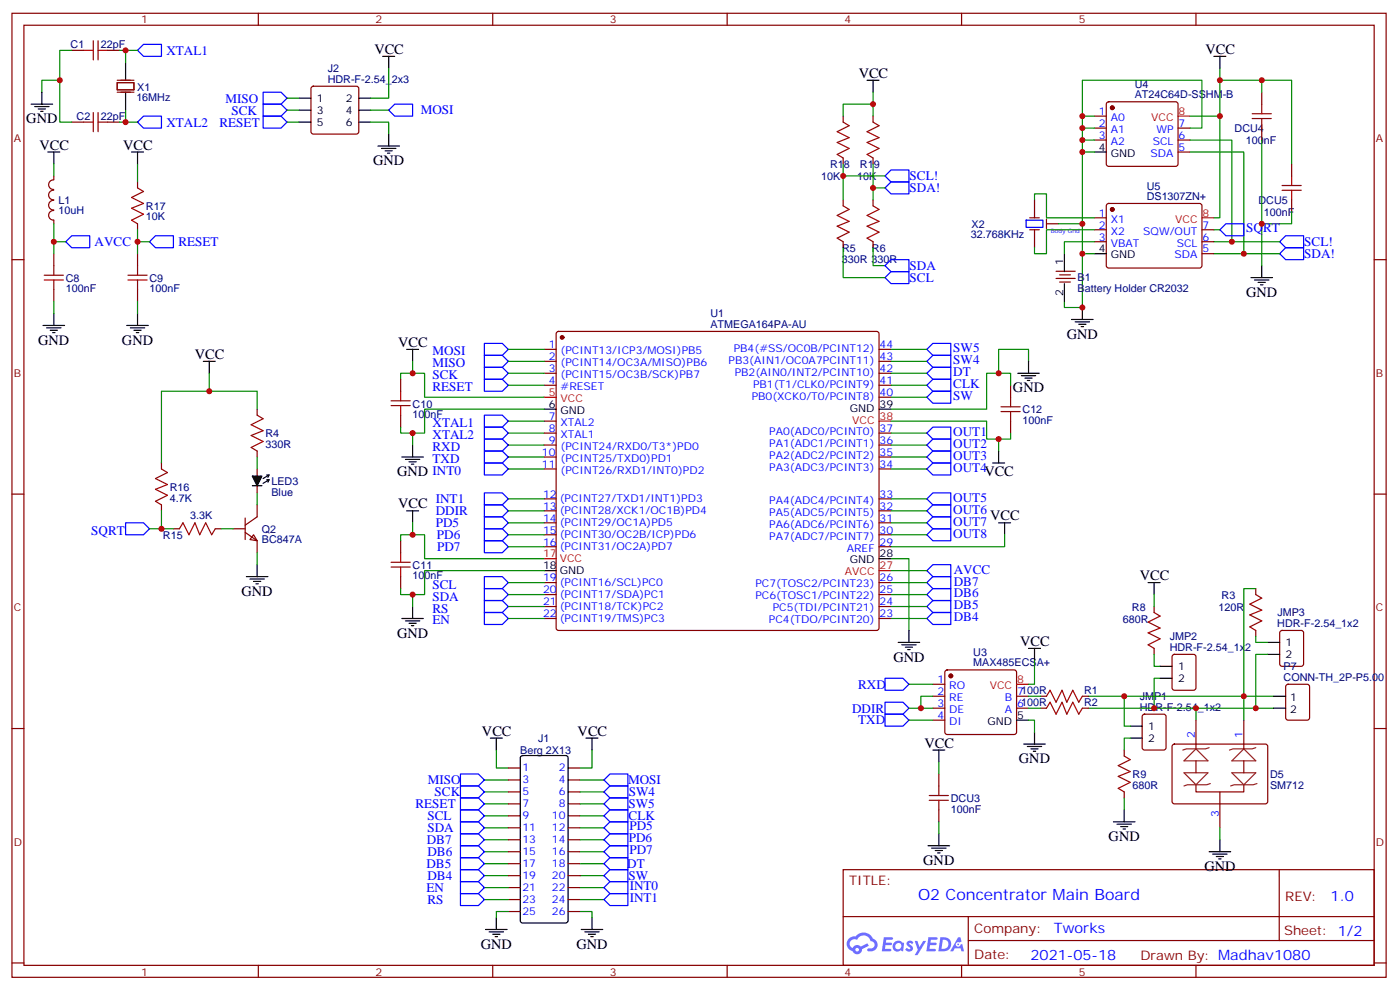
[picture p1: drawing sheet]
<svg xmlns="http://www.w3.org/2000/svg" width="413mm" height="292mm" viewBox="0 0 413 292" stroke-linecap="round" stroke-linejoin="round" font-family="sans-serif">
<g fill="none" stroke="#870000" stroke-width=".35">
<path d="M3.5 3.9h405.4v284.4h-405.4zM7.1 7.4h398.2v277.3h-398.2zM76.2 3.9v3.5M145.3 3.9v3.5M214.5 3.9v3.5M283.6 3.9v3.5M352.8 3.9v3.5M3.5 76.6h3.6M405.3 76.6h3.6M3.5 145.7h3.6M405.3 145.7h3.6M3.5 214.9h3.6"/>
<path d="M405.3 214.9h3.6M248.7 256.5h156.6v28.2h-156.6zM377.3 256.5v20.9M248.7 270.4h156.5M285.6 277.4h119.6M285.6 270.4v14.1M3.5 284h3.6M76.2 284.7v3.6M145.3 284.7v3.6M214.5 284.7v3.6M283.6 284.7v3.6M352.8 284.7v3.6"/>
<path d="M405.3 284h3.6"/>
</g>
<g fill="#5487ff">
<path d="M267.7 277.7a1.22 1.22 0 0 1 1.7 .2l-.4 .6a.47 .47 0 0 0-.3-.4 .47 .47 0 0 0-.5 .2l.1 .2a1.14 1.14 0 0 1 .8 1.8 1.14 1.14 0 0 1-1.9 0l-.2-.2 .5-.6 .7 .5a.29 .29 0 0 0 .3-.3 .29 .29 0 0 0-.2-.3 1.04 1.04 0 0 1-.6-1.7z"/>
<path d="M260.7 276.4h2.4l.3 .2-.2 .5-1.8 .1-.1 .8h1.5l.3 .4-.3 .4h-1.6l-.2 1.1h1.7l.2 .3-.2 .3-2.6 .1z"/>
<path d="M273.8 276.4h2.4l.3 .2-.1 .5-1.8 .1-.2 .8h1.6l.3 .4-.4 .4h-1.6l-.1 1.1h1.7l.2 .3-.2 .3-2.6 .1z"/>
<path d="M282.6 276.4h.7l.3 1.3-.6 .3a.69 .69 0 0 0-1 .3 .69 .69 0 0 0 .4 .9 .69 .69 0 0 0 .9-.6l.5-.2 .6 2.2h-.8l-.2-.9h-1.8l-.5 .9h-.8z"/>
<path d="M269.8 277.5h.8l.6 1.8 1.1-1.8h.9l-2.6 4.2h-.8l.9-1.5z"/>
<path d="M277.4 276.4l-.6 4.2h1.3a2.11 2.11 0 0 0 2.5-2.1 2.11 2.11 0 0 0-2.5-2.1zM278.1 277.2a1.39 1.39 0 0 1 1.7 1.4 1.39 1.39 0 0 1-1.8 1.3h-.3z"/>
<path d="M263.7 278.1a1.54 1.54 0 0 0-.1 2.1 1.54 1.54 0 0 0 2.2 .1l.6 .3 .3-2.3-.2-.3h-.4a1.49 1.49 0 0 0-2.4 .1zM264 279.1a.94 .94 0 0 1 1.8 0 .94 .94 0 0 1-1.8 0z"/>
<path d="M250.4 276.8a2.18 2.18 0 0 0 1.1 3.7 1.44 1.44 0 0 0 1.6 .9 1.44 1.44 0 0 0 1.2-1.4l2-1-.5-.8-1.9 1a1.47 1.47 0 0 0-2.4 .4 1.39 1.39 0 0 1-.7-1.9 1.39 1.39 0 0 1 2-.5 2.12 2.12 0 0 1 2.2-1.3 2.12 2.12 0 0 1 1.9 1.7 1.14 1.14 0 0 1 1.1 1.4 1.14 1.14 0 0 1-1.7 .7 .43 .43 0 0 0-.5 .4 .43 .43 0 0 0 .4 .5 1.98 1.98 0 0 0 2.5-1.2 1.98 1.98 0 0 0-1.2-2.6 3.1 3.1 0 0 0-5.3-.6l-.9 .1zM252.3 280.1a.55 .55 0 0 1 1.1 0 .55 .55 0 0 1-1.1 0z"/>
<circle cx="282.6" cy="278.5" r=".26"/>
</g>
<g fill="none" stroke="#000" stroke-width=".35">
<path d="M37 18.4v5.3M112.9 16.6h3.5M114.7 16.6v3.5M358.1 16.6h3.5M359.8 16.6v3.5M9.2 30.7h6.3M10.2 31.4h4.3M11.3 32.1h2.1M12 32.8h.7M12.3 27.2v3.5M37 27.2v5.3M88.2 29h3.5"/>
<path d="M88.2 32.5h3.5M88.2 36h3.5M105.8 29h3.6M105.8 32.5h3.6M105.8 36h3.6M114.7 39.5v3.6M255.8 23.7h3.5M257.5 23.7v3.5M14.1 44.8h3.5M15.9 44.8v3.6M38.8 44.8h3.5M40.6 44.8v3.6"/>
<path d="M111.5 43.1h6.3M112.5 43.8h4.3M113.6 44.5h2.1M114.3 45.2h.7M322.8 44.8h3.5M314 74.8v5.3M322.8 74.8h3.5M372.2 78.4v3.5M12.7 96h6.3M13.8 96.7h4.2M14.8 97.4h2.1M15.5 98.1h.7"/>
<path d="M15.9 92.5v3.5M37.4 96h6.3M38.5 96.7h4.2M39.5 97.4h2.1M40.2 98.1h.7M40.6 92.5v3.5M314 83.6v5.3M316.1 94.2h6.3M317.1 94.9h4.3M318.2 95.6h2.1M318.9 96.3h.7M319.3 90.7v3.5"/>
<path d="M369 81.9h6.4M370.1 82.6h4.2M371.1 83.3h2.1M371.8 84h.7M60 106.6h3.5M61.7 106.6v3.5M119.9 103h3.6M121.7 103v3.6M300.2 110.1h6.4M301.3 110.8h4.2M302.3 111.5h2.1M303 112.2h.7"/>
<path d="M303.4 106.6v3.5M118.5 134.8h6.4M119.6 135.5h4.2M120.6 136.2h2.2M121.4 136.9h.7M121.7 131.3v3.5M160.5 120.7h3.5M259.3 120.7h3.5M292.8 136.6h3.5M294.6 133v3.6M74.4 140.4h2.9l-1.5 2.9zM74.4 143.3h2.9"/>
<path d="M74.8 140.4l1 2.5 1.1-2.5M74.8 140.8h2.1l-1.1 1.8-.7-1.8 .7 1.4-.3-1.8 .7 1.8-.4-1.8 .8 1.5-.4-1.1M76.6 140.8v.3M78.7 140.1h.7l-.4 .7M78.7 141.5h.7l-.4 .7M79.4 140.1l-1.8 1M79.4 141.5l-1.8 1.1M119.9 150.7h3.6M121.7 150.7v3.5M294.6 154.2h3.5M296.3 154.2v3.5M72.7 170.1h6.3"/>
<path d="M73.7 170.8h4.3M74.8 171.5h2.1M75.5 172.2h.7M75.8 166.5v3.6M121.7 178.9v3.5M160.5 168.3h3.5M259.3 164.8h3.5M338.7 171.8h3.5M340.4 171.8v3.6M118.5 182.4h6.4M119.6 183.1h4.2M120.6 183.8h2.2"/>
<path d="M121.4 184.5h.7M264.9 189.5h6.4M266 190.2h4.2M267.1 190.9h2.1M267.8 191.6h.7M268.1 185.9v3.6M303.4 191.2h3.5M305.2 191.2v3.6M342.2 196.5h3.5M373.9 189.5h3.6M373.9 193h3.6M144.6 217.7h3.6"/>
<path d="M146.4 217.7v3.5M172.9 217.7h3.5M174.6 217.7v3.5M299.9 212.4h3.5M302 219.5h6.3M305.2 215.9v3.6M333.4 217.7h3.5M333.4 214.2h3.5M342.2 200.1h3.5M375.7 205.4h3.5M375.7 208.9h3.5M153.7 223l.5-.2h12.7l.6 .5 .1 48.2-.5 .7h-12.9l-.7-.4v-48.3z"/>
<path d="M275.2 221.2h3.5M276.9 221.2v3.6M303 220.2h4.3M304.1 220.9h2.1M304.8 221.6h.7M331.6 238.9v3.5M273.8 249.4h6.3M274.8 250.2h4.2M275.9 250.9h2.1M276.6 251.6h.7M276.9 245.9v3.5M328.4 242.4h6.4"/>
<path d="M329.5 243.1h4.2M330.6 243.8h2.1M331.3 244.5h.7M356.7 251.2h6.3M357.7 251.9h4.2M358.8 252.6h2.1M359.5 253.3h.7M359.8 247.7v3.5M143.2 274.1h6.4M144.3 274.8h4.2M145.3 275.6h2.2M146 276.3h.8"/>
<path d="M146.4 270.6v3.5M171.4 274.1h6.4M172.5 274.8h4.2M173.6 275.6h2.1M174.3 276.3h.7M174.6 270.6v3.5"/>
</g>
<g fill="none" stroke="#00f" stroke-width=".35">
<path d="M42.3 13.1h5.3v3.5h-5.3l-1.7-1.7zM40.6 36l1.7-1.7h5.3v3.5h-5.3zM77.6 27.2h5.3l1.8 1.8-1.8 1.7h-5.3zM77.6 30.7h5.3l1.8 1.8-1.8 1.8h-5.3zM77.6 34.3h5.3l1.8 1.7-1.8 1.8h-5.3zM114.7 32.5l1.7-1.8h5.3v3.6h-5.3zM261.1 51.9l1.7-1.8h5.3v3.6h-5.3zM262.8 53.7h5.3v3.5h-5.3l-1.7-1.8zM19.4 71.3l1.8-1.8h5.3v3.6h-5.3zM44.1 71.3l1.8-1.8h5.3v3.6h-5.3zM262.8 76.6h5.3v3.5h-5.3l-1.7-1.7zM361.6 66h5.3v3.5h-5.3l-1.8-1.7z"/>
<path d="M377.5 74.8l1.7-1.7h5.3v3.5h-5.3zM377.5 71.3l1.7-1.8h5.3v3.6h-5.3zM261.1 81.9l1.7-1.8h5.3v3.5h-5.3zM142.9 101.3h5.3l1.7 1.7-1.7 1.8h-5.3zM142.9 104.8h5.3l1.7 1.8-1.7 1.7h-5.3zM142.9 108.3h5.3l1.7 1.8-1.7 1.8h-5.3zM142.9 111.9h5.3l1.7 1.7-1.7 1.8h-5.3zM273.4 113.6l1.8-1.7h5.3v3.5h-5.3zM273.4 110.1l1.8-1.8h5.3v3.6h-5.3zM273.4 103l1.8-1.7h5.3v3.5h-5.3zM275.2 115.4h5.3v3.5h-5.3l-1.8-1.7zM275.2 104.8h5.3v3.5h-5.3l-1.8-1.7z"/>
<path d="M142.9 122.4h5.3l1.7 1.8-1.7 1.8h-5.3zM142.9 126h5.3l1.7 1.7-1.7 1.8h-5.3zM142.9 129.5h5.3l1.7 1.8-1.7 1.7h-5.3zM142.9 133h5.3l1.7 1.8-1.7 1.8h-5.3zM142.9 136.6h5.3l1.7 1.7-1.7 1.8h-5.3zM273.4 138.3l1.8-1.7h5.3v3.5h-5.3zM273.4 131.3l1.8-1.8h5.3v3.5h-5.3zM275.2 133h5.3v3.6h-5.3l-1.8-1.8zM275.2 126h5.3v3.5h-5.3l-1.8-1.8zM37 154.2h5.3l1.8 1.8-1.8 1.7h-5.3zM142.9 145.4h5.3l1.7 1.7-1.7 1.8h-5.3zM142.9 148.9h5.3l1.7 1.8-1.7 1.7h-5.3z"/>
<path d="M142.9 152.4h5.3l1.7 1.8-1.7 1.8h-5.3zM142.9 156h5.3l1.7 1.7-1.7 1.8h-5.3zM142.9 159.5h5.3l1.7 1.8-1.7 1.7h-5.3zM273.4 147.1l1.8-1.7h5.3v3.5h-5.3zM273.4 154.2l1.8-1.8h5.3v3.6h-5.3zM275.2 156h5.3v3.5h-5.3l-1.8-1.8zM275.2 148.9h5.3v3.5h-5.3l-1.8-1.7zM142.9 170.1h5.3l1.7 1.7-1.7 1.8h-5.3zM142.9 173.6h5.3l1.7 1.8-1.7 1.7h-5.3zM142.9 177.1h5.3l1.7 1.8-1.7 1.8h-5.3zM273.4 168.3l1.8-1.8h5.3v3.6h-5.3zM275.2 170.1h5.3v3.5h-5.3l-1.8-1.8z"/>
<path d="M275.2 173.6h5.3v3.5h-5.3l-1.8-1.7zM275.2 177.1h5.3v3.6h-5.3l-1.8-1.8zM142.9 180.7h5.3l1.7 1.7-1.7 1.8h-5.3zM275.2 180.7h5.3v3.5h-5.3l-1.8-1.8zM261.1 200.1h5.2l1.8 1.7-1.8 1.8h-5.2zM261.1 210.6h5.2l1.8 1.8-1.8 1.8h-5.2zM261.1 207.1h5.2l1.8 1.8-1.8 1.7h-5.2zM135.8 231.8h5.3l1.8 1.8-1.8 1.7h-5.3zM135.8 238.9h5.3l1.8 1.7-1.8 1.8h-5.3zM135.8 228.3h5.3l1.8 1.7-1.8 1.8h-5.3zM135.8 235.3h5.3l1.8 1.8-1.8 1.8h-5.3zM178.2 237.1l1.7-1.8h5.3v3.6h-5.3z"/>
<path d="M178.2 233.6l1.7-1.8h5.3v3.5h-5.3zM179.9 228.3h5.3v3.5h-5.3l-1.7-1.8zM135.8 256.5h5.3l1.8 1.8-1.8 1.7h-5.3zM135.8 249.4h5.3l1.8 1.8-1.8 1.8h-5.3zM135.8 253h5.3l1.8 1.7-1.8 1.8h-5.3zM135.8 245.9h5.3l1.8 1.8-1.8 1.7h-5.3zM135.8 242.4h5.3l1.8 1.8-1.8 1.7h-5.3zM178.2 240.6l1.7-1.7h5.3v3.5h-5.3zM178.2 258.3l1.7-1.8h5.3v3.5h-5.3zM178.2 254.7l1.7-1.7h5.3v3.5h-5.3zM178.2 251.2l1.7-1.8h5.3v3.6h-5.3zM178.2 244.2l1.7-1.8h5.3v3.5h-5.3z"/>
<path d="M179.9 245.9h5.3v3.5h-5.3l-1.7-1.7zM135.8 263.6h5.3l1.8 1.7-1.8 1.8h-5.3zM135.8 260h5.3l1.8 1.8-1.8 1.8h-5.3zM178.2 265.3l1.7-1.7h5.3v3.5h-5.3zM179.9 260h5.3v3.6h-5.3l-1.7-1.8z"/>
</g>
<g fill="none" stroke="#870000" stroke-width=".35">
<path d="M21.2 14.9h3.5M31.7 14.9h3.6M21.2 36h3.5M31.7 36h3.6M92 25.6l.4-.2h12.7l.5 .2 .2 .5v12.7l-.2 .5-.5 .2h-12.7l-.5-.2-.2-.5v-12.7zM248.7 34.3v1.7M257.5 34.3v1.7M322.8 34.3h3.5M322.8 37.8h3.5M326.6 30.2l.4-.2h19.8l.5 .2 .2 .5v17.7l-.2 .5-.5 .2h-19.8l-.5-.3-.2-.4v-17.7zM347.5 37.8h3.5M372.2 27.2v3.5"/>
<path d="M372.2 37.8v3.5M15.9 59.1a1.41 1.41 0 0 0-1.6 1.4 1.41 1.41 0 0 0 1.5 1.4M15.9 56.1a1.41 1.41 0 0 0-1.6 1.4 1.41 1.41 0 0 0 1.5 1.4M15.9 53.1a1.41 1.41 0 0 0-1.6 1.4 1.41 1.41 0 0 0 1.6 1.4M15.9 51.9v1.1M40.6 53.7v1.7M248.7 46.6v1.8M248.7 58.9v1.8M257.5 46.6v1.8M257.5 58.9v1.8M305.2 58.9v5.3M322.8 41.3h3.5"/>
<path d="M347.5 41.3h3.5M347.5 44.8h3.5M381 48.4v3.5M381 58.9v3.6M15.9 62.1a1.41 1.41 0 0 0-1.6 1.4 1.41 1.41 0 0 0 1.6 1.4M15.9 64.9v1.1M15.9 74.8v3.6M40.6 66v1.8M40.6 74.8v3.6M248.7 71.3v1.8M257.5 71.3v1.8M303.7 64.2h2.9"/>
<path d="M303.7 67.8h2.9M305.2 67.8v5.3M308.7 64.6v2.8M308.7 66h3.5M322.8 64.2h3.5M322.8 67.8h3.5M322.8 71.3h3.5M326.6 60.2l.4-.2 27.1 .1 .4 .6v17.9l-.7 .5-27-.1-.5-.6v-17.7zM354.5 67.8h3.6M354.5 71.3h3.6M354.5 74.8h3.6M15.9 85.4v3.5"/>
<path d="M40.6 85.4v3.5M164.3 98l.4-.2h93.9l.5 .2 .2 .5v86.7l-.2 .5-.5 .2h-93.9l-.5-.2-.2-.5v-86.7zM311.5 80h5.6M311.5 82.1h5.6M312.6 81.1h3.1M312.6 83.2h3.1M118.2 111.9v3.5M160.5 103h3.5M160.5 106.6h3.5M160.5 110.1h3.5M160.5 113.6h3.5M259.3 103h3.5"/>
<path d="M259.3 106.6h3.5M259.3 110.1h3.5M259.3 113.6h3.5M259.3 117.2h3.5M298.1 113.6v3.6M47.6 136.6v1.7M75.8 120.7v1.7M75.8 133v1.8M75.8 138.3v2.1M118.2 122.4v3.6M160.5 124.2h3.5M160.5 127.7h3.5"/>
<path d="M160.5 131.3h3.5M160.5 134.8h3.5M160.5 138.3h3.5M259.3 127.7h3.5M259.3 131.3h3.5M259.3 134.8h3.5M259.3 138.3h3.5M298.1 124.2v3.5M47.6 148.9v1.8M51.2 156h1.7M63.5 156h1.8M68.8 156h3.5"/>
<path d="M72.3 157l3.5 2.5v3.5M72.3 152.8v6.3M74.8 157.7l1 1.8-2.1-.4zM75.8 143.3v2.1M75.8 148.9v3.5l-3.5 2.5M118.2 159.5v3.5M160.5 147.1h3.5M160.5 150.7h3.5M160.5 154.2h3.5M160.5 157.7h3.5M259.3 147.1h3.5M259.3 150.7h3.5"/>
<path d="M259.3 154.2h3.5M259.3 157.7h3.5M118.2 170.1v3.5M160.5 161.3h3.5M160.5 171.8h3.5M160.5 175.4h3.5M160.5 178.9h3.5M259.3 161.3h3.5M259.3 171.8h3.5M259.3 175.4h3.5M259.3 178.9h3.5M340.4 178.9v1.8"/>
<path d="M370.4 173.6v1.8M160.5 182.4h3.5M259.3 182.4h3.5M278.9 197.8l.5-.2h19.8l.5 .2 .2 .5v17.6l-.3 .5-.4 .2h-19.8l-.5-.2-.2-.5v-17.6zM340.4 191.2v1.8M346 193.2l.4-.2h5.7l.6 .4 .1 9.5-.5 .6-5.9 .1-.6-.5-.1-9.4zM370.4 185.9v1.8M377.7 186.2l.5-.3h5.6l.7 .5v9.4l-.4 .7h-5.9l-.7-.4v-9.4zM275.2 201.8h3.5M275.2 205.4h3.5M275.2 208.9h3.5M275.2 212.4h3.5"/>
<path d="M299.9 205.4h3.5M299.9 208.9h3.5M306.9 205.4h1.8M306.9 208.9h1.8M319.3 205.4h1.7M319.3 208.9h1.7M337.1 210.9l.5-.3h5.7l.6 .5 .1 9.4-.5 .7h-5.9l-.6-.4-.1-9.5zM346 219.7l.4-.2h27.1l.4 .7v16.5l-.7 .4-27-.1-.5-.6v-16.2zM352.8 212.4v8.5M366.9 212.4v8.5M379.5 202l.4-.2h5.7l.6 .5 .1 9.4-.5 .7h-5.9l-.6-.5-.1-9.4zM149.9 226.5h3.6"/>
<path d="M149.9 230h3.6M149.9 233.6h3.6M149.9 237.1h3.6M167.6 226.5h3.5M167.6 230h3.5M167.6 233.6h3.5M167.6 237.1h3.5M276.9 228.3v3.5M276.9 238.9v3.5M331.6 221.2v1.8M331.6 233.6v1.7M352.8 231.5v2.1h14.1v-2.1"/>
<path d="M352.8 224.4v3.5M359.8 233.6v10.6M366.9 224.4v3.5M149.9 240.6h3.6M149.9 244.2h3.6M149.9 247.7h3.6M149.9 251.2h3.6M149.9 254.7h3.6M149.9 258.3h3.6M167.6 240.6h3.5M167.6 244.2h3.5M167.6 247.7h3.5"/>
<path d="M167.6 251.2h3.5M167.6 254.7h3.5M167.6 258.3h3.5M149.9 261.8h3.6M149.9 265.3h3.6M149.9 268.9h3.6M167.6 261.8h3.5M167.6 265.3h3.5M167.6 268.9h3.5"/>
</g>
<g fill="#870000" stroke="#870000" stroke-width=".35">
<circle cx="165.8" cy="99.5" r=".53"/>
<circle cx="328.1" cy="31.8" r=".53"/>
<circle cx="328.1" cy="61.8" r=".53"/>
<circle cx="280.5" cy="199.4" r=".53"/>
</g>
<path d="M347.5 34.3h3.5M354.5 64.2h3.6M160.5 117.2h3.5M259.3 124.2h3.5M160.5 164.8h3.5M259.3 168.3h3.5M299.9 201.8h3.5" fill="none" stroke="#f00" stroke-width=".35"/>
<g fill="none" stroke="#008700" stroke-width=".35">
<path d="M21.2 14.9h-3.6v21.1h3.6M35.3 14.9h1.7v3.5M37 14.9h3.6M17.6 23.7h-5.3v3.5M37 32.5v3.5h-1.7M37 36h3.6M84.7 36h3.5M84.7 32.5h3.5M84.7 29h3.5M109.4 36h5.3v3.5M109.4 32.5h5.3M114.7 20.1v8.9h-5.3"/>
<path d="M248.7 34.3v-3.6h8.8v3.6M257.5 27.2v3.5M319.3 37.8h3.5M319.3 34.3h3.5M351 37.8h3.5v-14.1h-35.2v67h-5.3v-1.8M351 34.3h8.8M359.8 20.1v44.1h-1.7M359.8 23.7h12.4v3.5M372.2 23.7h8.8v24.7M15.9 48.4v3.5M40.6 48.4v5.3M248.7 48.4v10.5"/>
<path d="M248.7 51.9h12.4M257.5 48.4v10.5M257.5 55.4h3.6M305.2 58.9v-1.7h3.5v7h14.1M319.3 44.8h3.5M319.3 41.3h3.5M351 41.3h12.4v30h-5.3M351 44.8h15.9v30h-8.8M372.2 41.3v37.1M15.9 66v8.8M15.9 71.3h3.5M40.6 71.3h3.5"/>
<path d="M40.6 67.8v7M248.7 73.1v8.8h12.4M257.5 73.1v5.3h3.6M312.2 66h7.1M319.3 74.8h3.5M322.8 67.8h-14.1v7h-3.5v-1.7M322.8 71.3h-8.8v3.5M358.1 67.8h1.7M363.4 71.3h14.1M366.9 74.8h10.6M381 62.5v3.5h-8.8M15.9 88.9v3.6"/>
<path d="M40.6 88.9v3.6M61.7 110.1v5.3M118.2 111.9v-1.8h7v7.1h35.3M121.7 106.6v3.5M149.9 103h10.6M149.9 106.6h10.6M149.9 110.1h10.6M149.9 113.6h10.6M262.8 103h10.6M262.8 106.6h10.6M262.8 110.1h10.6M262.8 113.6h10.6"/>
<path d="M262.8 117.2h10.6M298.1 113.6v-3.5h-7.1v10.6h-28.2M303.4 106.6v-3.6h-8.8v7.1M75.8 120.7v-5.3h-28.2v21.2M75.8 134.8v3.5M121.7 127.7v3.6M149.9 124.2h10.6M149.9 127.7h10.6M149.9 131.3h10.6M149.9 134.8h10.6M149.9 138.3h10.6M160.5 120.7h-35.3v7h-7v-1.7"/>
<path d="M262.8 124.2h28.2v5.3h7.1v-1.8M262.8 127.7h10.6M262.8 131.3h10.6M262.8 134.8h10.6M262.8 138.3h10.6M294.6 129.5v3.5M44.1 156h3.5M47.6 150.7v5.3h3.6M65.3 156h3.5M75.8 145.4v3.5M118.2 159.5v-1.8h7v7.1h35.3M121.7 154.2v3.5"/>
<path d="M149.9 147.1h10.6M149.9 150.7h10.6M149.9 154.2h10.6M149.9 157.7h10.6M262.8 147.1h10.6M262.8 150.7h10.6M262.8 154.2h10.6M262.8 157.7h10.6M296.3 157.7v3.6h-33.5M75.8 163v3.5M121.7 175.4v3.5M149.9 171.8h10.6"/>
<path d="M149.9 175.4h10.6M149.9 178.9h10.6M149.9 161.3h10.6M160.5 168.3h-35.3v7.1h-7v-1.8M262.8 164.8h5.3v21.1M262.8 171.8h10.6M262.8 175.4h10.6M262.8 178.9h10.6M262.8 168.3h10.6M340.4 175.4v3.5M370.4 173.6h-3.5v31.8h-45.9M149.9 182.4h10.6"/>
<path d="M262.8 182.4h10.6M305.2 194.8v7h-1.8M340.4 193v3.5h1.8M370.4 187.7v1.8h3.5M373.9 193h-3.5v15.9h-49.4M268.1 201.8h7.1M268.1 212.4h7.1M268.1 208.9h3.5M275.2 205.4h-3.6v3.5h3.6M303.4 212.4h1.8v3.5M303.4 208.9h3.5M303.4 205.4h3.5"/>
<path d="M331.6 205.4v8.8h1.8M333.4 217.7h-1.8v3.5M342.2 200.1h-1.8v8.8M352.8 208.9v3.5M370.4 208.9h5.3M375.7 205.4h-8.8v7M142.9 230h7M142.9 233.6h7M142.9 237.1h7M146.4 221.2v5.3h3.5M171.1 230h7.1M171.1 233.6h7.1"/>
<path d="M171.1 237.1h7.1M174.6 221.2v5.3h-3.5M276.9 224.8v3.5M331.6 235.3v3.6M142.9 240.6h7M142.9 244.2h7M142.9 247.7h7M142.9 251.2h7M142.9 254.7h7M142.9 258.3h7M171.1 240.6h7.1M171.1 244.2h7.1"/>
<path d="M171.1 247.7h7.1M171.1 251.2h7.1M171.1 254.7h7.1M171.1 258.3h7.1M276.9 242.4v3.5M359.8 244.2v3.5M142.9 261.8h7M142.9 265.3h7M149.9 268.9h-3.5v1.7M171.1 268.9h3.5v1.7M171.1 261.8h7.1M171.1 265.3h7.1"/>
</g>
<path d="M34.6 24.4h4.9v2.1h-4.9zM34.6 23.7h4.9M34.6 27.2h4.9" fill="none" stroke="#871200" stroke-width=".35"/>
<g fill="none" stroke="#a10000" stroke-width=".35">
<path d="M24.7 14.9h2.8M27.5 12v5.7M28.9 12v5.7M28.9 14.9h2.8M24.7 36h2.8M27.5 33.2v5.6M28.9 36h2.8M28.9 33.2v5.6M248.7 36l1.8 1.1-3.6 1.7 3.6 1.8-3.6 1.4 3.6 1.8-3.6 1.7 1.8 1.1M257.5 36l1.8 1.1-3.5 1.7 3.5 1.8-3.5 1.4 3.5 1.8-3.5 1.7 1.7 1.1M369.4 35h5.6M369.4 33.5h5.6"/>
<path d="M372.2 30.7v2.8M372.2 35v2.8M40.6 55.4l1.7 1.1-3.5 1.7 3.5 1.8-3.5 1.4 3.5 1.8-3.5 1.7 1.8 1.1M378.2 56.1h5.6M378.2 54.7h5.6M381 51.9v2.8M381 56.1v2.8M15.9 78.4v2.8M40.6 78.4v2.8M248.7 60.7l1.8 1.1-3.6 1.7 3.6 1.8-3.6 1.4 3.6 1.8-3.6 1.7 1.8 1.1M257.5 60.7l1.8 1.1-3.5 1.7 3.5 1.8-3.5 1.4 3.5 1.8-3.5 1.7 1.7 1.1M13.1 82.6h5.6"/>
<path d="M13.1 81.2h5.6M15.9 82.6v2.8M37.7 82.6h5.7M37.7 81.2h5.7M40.6 82.6v2.8M115.4 119.6h5.6M115.4 118.2h5.6M118.2 115.4v2.8M118.2 119.6v2.8M295.3 120h5.6M298.1 117.2v2.8M47.6 138.3l1.8 1.1-3.5 1.7 3.5 1.8-3.5 1.4 3.5 1.8-3.5 1.7 1.7 1.1"/>
<path d="M75.8 122.4l1.8 1.1-3.5 1.8 3.5 1.7-3.5 1.4 3.5 1.8-3.5 1.8 1.7 1M295.3 121.4h5.6M298.1 121.4v2.8M52.9 156l1.1-1.8 1.7 3.5 1.8-3.5 1.4 3.5 1.8-3.5 1.7 3.5 1.1-1.7M115.4 167.3h5.6M115.4 165.8h5.6M118.2 163v2.8M118.2 167.3v2.8M370.4 175.4l1.8 1-3.5 1.8 3.5 1.8-3.5 1.4 3.5 1.7-3.5 1.8 1.7 1M340.4 180.7l1.8 1-3.5 1.8 3.5 1.7-3.5 1.5 3.5 1.7-3.5 1.8 1.7 1M308.7 205.4l1-1.8 1.8 3.5 1.8-3.5 1.4 3.5 1.7-3.5 1.8 3.5 1.1-1.7M308.7 208.9l1-1.8 1.8 3.5 1.8-3.5 1.4 3.5 1.7-3.5 1.8 3.5 1.1-1.7"/>
<path d="M274.1 236h5.7M274.1 234.6h5.7M276.9 231.8v2.8M276.9 236v2.9M331.6 223l1.8 1-3.6 1.8 3.6 1.8-3.6 1.4 3.6 1.8-3.6 1.7 1.8 1.1"/>
</g>
<path d="M302.7 65h4.9v2l-4.9 .1z" fill="none" stroke="#00c" stroke-width=".35"/>
<path d="M349.2 224.4l3.6-3.5 3.5 3.5zM349.2 227.9h7.1l-3.5 3.6zM356.7 220.5l-1.1 .4h-5.6l-1.1 .3M357 231.1l-1 .4h-5.7l-1.1 .3M363.4 227.9h7l-3.5 3.6zM366.9 220.9l3.5 3.5h-7zM370.4 220.5l-1 .4h-5.7l-1 .3M370.8 231.1l-1.1 .4h-5.6l-1.1 .3" fill="none" stroke="#8c2424" stroke-width=".35"/>
<g fill="#c00">
<circle cx="17.6" cy="23.7" r=".88"/>
<circle cx="37" cy="14.9" r=".88"/>
<circle cx="37" cy="36" r=".88"/>
<circle cx="15.9" cy="71.3" r=".88"/>
<circle cx="40.6" cy="71.3" r=".88"/>
<circle cx="121.7" cy="110.1" r=".88"/>
<circle cx="121.7" cy="127.7" r=".88"/>
<circle cx="121.7" cy="157.7" r=".88"/>
<circle cx="121.7" cy="175.4" r=".88"/>
<circle cx="294.6" cy="110.1" r=".88"/>
<circle cx="294.6" cy="129.5" r=".88"/>
<circle cx="319.3" cy="74.8" r=".88"/>
<circle cx="319.3" cy="44.8" r=".88"/>
<circle cx="319.3" cy="41.3" r=".88"/>
<circle cx="319.3" cy="37.8" r=".88"/>
<circle cx="319.3" cy="34.3" r=".88"/>
<circle cx="359.8" cy="34.3" r=".88"/>
<circle cx="366.9" cy="74.8" r=".88"/>
<circle cx="363.4" cy="71.3" r=".88"/>
<circle cx="359.8" cy="23.7" r=".88"/>
<circle cx="372.2" cy="66" r=".88"/>
<circle cx="372.2" cy="23.7" r=".88"/>
<circle cx="319.3" cy="66" r=".88"/>
<circle cx="248.7" cy="51.9" r=".88"/>
<circle cx="257.5" cy="55.4" r=".88"/>
<circle cx="257.5" cy="30.7" r=".88"/>
<circle cx="271.6" cy="208.9" r=".88"/>
<circle cx="366.9" cy="205.4" r=".88"/>
<circle cx="352.8" cy="208.9" r=".88"/>
<circle cx="340.4" cy="208.9" r=".88"/>
<circle cx="331.6" cy="205.4" r=".88"/>
<circle cx="370.4" cy="208.9" r=".88"/>
<circle cx="319.3" cy="90.7" r=".88"/>
<circle cx="61.7" cy="115.4" r=".88"/>
<circle cx="47.6" cy="156" r=".88"/>
</g>
<text font-size="4.6" fill="#00f" x="270.8" y="265.5">O2 Concentrator Main Board</text>
<g font-size="4.2">
<text x="110.4" y="15.9">VCC</text>
<text x="355.6" y="15.9">VCC</text>
<text x="253.3" y="23">VCC</text>
<text x="7.8" y="36.4">GND</text>
<text x="11.6" y="44.1">VCC</text>
<text x="36.3" y="44.1">VCC</text>
<text x="110.1" y="48.7">GND</text>
<text x="367.6" y="87.5">GND</text>
<text x="11.3" y="101.6">GND</text>
<text x="36" y="101.6">GND</text>
<text x="314.7" y="99.9">GND</text>
<text x="57.5" y="105.9">VCC</text>
<text x="117.5" y="102.3">VCC</text>
<text x="298.8" y="115.7">GND</text>
<text x="117.1" y="140.4">GND INT0</text>
<text x="290.4" y="140.4">VCC</text>
<text x="117.5" y="150">VCC</text>
<text x="292.1" y="153.5">VCC</text>
<text x="336.2" y="171.1">VCC</text>
<text x="71.3" y="175.7">GND</text>
<text x="117.1" y="188.1">GND</text>
<text x="300.9" y="190.5">VCC</text>
<text x="263.5" y="195.1">GND</text>
<text x="142.2" y="217">VCC</text>
<text x="170.4" y="217">VCC</text>
<text x="272.7" y="220.5">VCC</text>
<text x="300.6" y="225.1">GND</text>
<text x="327" y="248">GND</text>
<text x="272.3" y="255.1">GND</text>
<text x="355.2" y="256.9">GND</text>
<text x="141.8" y="279.8">GND</text>
<text x="170" y="279.8">GND</text>
</g>
<g font-size="4.2" fill="#00f">
<text x="392.5" y="265.8">1.0</text>
<text x="310.9" y="275.3">Tworks</text>
<text x="304" y="283.1">2021-05-18</text>
</g>
<g font-size="3.9" fill="#00f">
<text x="49.1" y="16.2">XTAL1</text>
<text x="66.5" y="30.3">MISO</text>
<text x="68.3" y="33.8">SCK</text>
<text x="124.1" y="33.8">MOSI</text>
<text x="49.1" y="37.3">XTAL2</text>
<text x="64.8" y="37.3">RESET</text>
<text x="268.3" y="53.2">SCL!</text>
<text x="268.3" y="56.7">SDA!</text>
<text x="367.6" y="68.5">SQRT</text>
<text x="27.9" y="72.6">AVCC</text>
<text x="52.6" y="72.6">RESET</text>
<text x="384.7" y="76.1">SDA!</text>
<text x="384.7" y="72.6">SCL!</text>
<text x="268.3" y="79.7">SDA</text>
<text x="268.3" y="83.2">SCL</text>
<text x="127.6" y="104.8">MOSI</text>
<text x="281.2" y="107.4">SW4</text>
<text x="281.2" y="103.9">SW5</text>
<text x="127.6" y="108.3">MISO</text>
<text x="127.6" y="111.9">SCK</text>
<text x="281.2" y="111">DT</text>
<text x="127.6" y="115.4">RESET</text>
<text x="281.2" y="118">SW</text>
<text x="281.2" y="114.5">CLK</text>
<text x="127.6" y="126">XTAL1</text>
<text x="127.6" y="129.5">XTAL2</text>
<text x="281.2" y="128.6">OUT1</text>
<text x="127.6" y="133">RXD</text>
<text x="127.6" y="136.6">TXD</text>
<text x="281.2" y="135.7">OUT3</text>
<text x="281.2" y="132.1">OUT2</text>
<text x="281.2" y="139.2">OUT4</text>
<text x="128.5" y="148.5">INT1</text>
<text x="281.2" y="148">OUT5</text>
<text x="128.5" y="152">DDIR</text>
<text x="128.5" y="155.5">PD5</text>
<text x="281.2" y="151.5">OUT6</text>
<text x="281.2" y="155.1">OUT7</text>
<text x="26.9" y="157.7">SQRT</text>
<text x="128.9" y="159">PD6</text>
<text x="281.2" y="158.6">OUT8</text>
<text x="129" y="162.6">PD7</text>
<text x="127.6" y="173.6">SCL</text>
<text x="281.3" y="169.2">AVCC</text>
<text x="281.3" y="172.7">DB7</text>
<text x="127.6" y="177.1">SDA</text>
<text x="281.3" y="176.2">DB6</text>
<text x="281.3" y="179.8">DB5</text>
<text x="127.6" y="180.7">RS</text>
<text x="127.6" y="184.2">EN</text>
<text x="281.3" y="183.3">DB4</text>
<text x="253.1" y="203.1">RXD</text>
<text x="251.4" y="210.2">DDIR</text>
<text x="253.1" y="213.7">TXD</text>
<text x="126.2" y="231.3">MISO</text>
<text x="185.3" y="231.4">MOSI</text>
<text x="122.6" y="238.4">RESET</text>
<text x="128.2" y="234.8">SCK</text>
<text x="185.4" y="238.4">SW5</text>
<text x="185.5" y="234.9">SW4</text>
<text x="126.1" y="241.9">SCL</text>
<text x="126.1" y="245.5">SDA</text>
<text x="185.4" y="241.9">CLK</text>
<text x="185.6" y="244.9">PD5</text>
<text x="125.9" y="249">DB7</text>
<text x="185.5" y="248.5">PD6</text>
<text x="185.6" y="252">PD7</text>
<text x="125.8" y="256">DB5</text>
<text x="126.1" y="252.5">DB6</text>
<text x="185" y="256">DT</text>
<text x="125.8" y="263.1">EN</text>
<text x="126.1" y="259.6">DB4</text>
<text x="185.4" y="259.6">SW</text>
<text x="185.7" y="262.6">INT0</text>
<text x="126.1" y="266.6">RS</text>
<text x="185.7" y="266.1">INT1</text>
</g>
<g font-size="3.9" fill="#800">
<text x="250.5" y="261.1">TITLE:</text>
<text x="379.1" y="265.8">REV:</text>
<text x="287.4" y="275.3">Company:</text>
<text x="378.7" y="275.9">Sheet: 1/2</text>
<text x="287.4" y="283">Date:</text>
<text x="336.4" y="283.1">Drawn By: Madhav1080</text>
</g>
<g font-size="3.2" fill="#800">
<text x="41.6" y="6.9">1</text>
<text x="110.8" y="6.9">2</text>
<text x="179.9" y="6.9">3</text>
<text x="249.1" y="6.9">4</text>
<text x="318.2" y="6.9">5</text>
<text x="4.1" y="42">A</text>
<text x="405.9" y="42">A</text>
<text x="4.1" y="111.2">B</text>
<text x="405.9" y="111.2">B</text>
<text x="4.1" y="180.3">C</text>
<text x="405.9" y="180.3">C</text>
<text x="4.1" y="249.4">D</text>
<text x="405.9" y="249.4">D</text>
<text x="41.6" y="287.7">1</text>
<text x="110.8" y="287.7">2</text>
<text x="179.9" y="287.7">3</text>
<text x="249.1" y="287.7">4</text>
<text x="318.2" y="287.7">5</text>
</g>
<g font-size="3.2" fill="#000080">
<text x="20.8" y="14.3">C1</text>
<text x="29.8" y="14.3">22pF</text>
<text x="96.7" y="21.3">J2</text>
<text x="40.2" y="29.7">16MHz</text>
<text x="40.5" y="26.7">X1</text>
<text x="96.7" y="24.4">HDR-F-2.54_2x3</text>
<text x="334.7" y="29">AT24C64D-SSHM-B</text>
<text x="334.7" y="25.9">U4</text>
<text x="22.6" y="35.5">C2</text>
<text x="29.8" y="35.5">22pF</text>
<text x="364.2" y="39">DCU4</text>
<text x="367.5" y="42.5">100nF</text>
<text x="242.2" y="53">10K</text>
<text x="244.8" y="49.5">R18</text>
<text x="252.8" y="53">10K</text>
<text x="253.7" y="49.5">R19</text>
<text x="338.3" y="58.9">DS1307ZN+</text>
<text x="338.3" y="55.9">U5</text>
<text x="17.3" y="63.2">10uH</text>
<text x="17.3" y="60.2">L1</text>
<text x="43" y="65">10K</text>
<text x="43" y="61.9">R17</text>
<text x="371.2" y="60.2">DCU5</text>
<text x="372.8" y="63.7">100nF</text>
<text x="286.4" y="70.3">32.768KHz</text>
<text x="286.6" y="67.2">X2</text>
<text x="248.3" y="77.7">330R 330R</text>
<text x="248.4" y="74.2">R5</text>
<text x="257.2" y="74.2">R6</text>
<text x="19.4" y="83.1">C8</text>
<text x="44.1" y="83.1">C9</text>
<text x="317.9" y="83">B1</text>
<text x="19.4" y="86.2">100nF</text>
<text x="44.1" y="86.2">100nF</text>
<text x="317.9" y="86.2">Battery Holder CR2032</text>
<text x="209.6" y="93.5">U1</text>
<text x="209.6" y="96.7">ATMEGA164PA-AU</text>
<text x="121.7" y="123.2">100nF</text>
<text x="121.7" y="120.2">C10</text>
<text x="301.6" y="125">100nF</text>
<text x="301.6" y="121.8">C12</text>
<text x="78.3" y="128.9">R4</text>
<text x="78.3" y="132.1">330R</text>
<text x="80.1" y="143">LED3</text>
<text x="50.1" y="148">4.7K</text>
<text x="50.1" y="144.7">R16</text>
<text x="80.1" y="146.2">Blue</text>
<text x="56.1" y="153.1">3.3K</text>
<text x="48.1" y="159">R15</text>
<text x="77.3" y="160.3">BC847A</text>
<text x="77.3" y="157.1">Q2</text>
<text x="121.7" y="167.8">C11</text>
<text x="121.7" y="170.9">100nF</text>
<text x="360.3" y="176.6">R3</text>
<text x="331.2" y="183.6">680R</text>
<text x="333.9" y="180.1">R8</text>
<text x="359.4" y="180.1">120R</text>
<text x="376.8" y="184.9">HDR-F-2.54_1x2</text>
<text x="376.8" y="181.7">JMP3</text>
<text x="345" y="191.9">HDR-F-2.54_1x2</text>
<text x="345" y="188.8">JMP2</text>
<text x="287.1" y="196.5">MAX485ECSA+</text>
<text x="287.1" y="193.5">U3</text>
<text x="378.6" y="197.7">P7</text>
<text x="378.6" y="200.8">CONN-TH_2P-P5.00</text>
<text x="319.8" y="204.8">R1</text>
<text x="319.8" y="208.3">R2</text>
<text x="336.2" y="209.6">HDR-F-2.54_1x2</text>
<text x="336.2" y="206.4">JMP1</text>
<text x="158.7" y="218.8">J1</text>
<text x="153.5" y="222.3">Berg 2X13</text>
<text x="334.1" y="232.6">680R</text>
<text x="334.1" y="229.4">R9</text>
<text x="374.6" y="232.6">SM712</text>
<text x="374.7" y="229.4">D5</text>
<text x="280.5" y="239.6">100nF</text>
<text x="280.5" y="236.6">DCU3</text>
</g>
<g font-size="3.2">
<text x="93.5" y="30">1</text>
<text x="93.5" y="33.5">3</text>
<text x="102.1" y="30">2</text>
<text x="102.1" y="33.5">4</text>
<text x="93.5" y="37.1">5</text>
<text x="102.1" y="37.1">6</text>
<text x="324.1" y="44.5">4</text>
<text x="327.6" y="46.2">GND</text>
<text x="324.1" y="74.5">4</text>
<text x="327.6" y="76.2">GND</text>
<text x="313.6" y="78.2" transform="rotate(-90 313.6 78.2)">1</text>
<text x="313.6" y="87.3" transform="rotate(-90 313.6 87.3)">2</text>
<text x="161.9" y="120.3">6</text>
<text x="165.3" y="122.1">GND</text>
<text x="250.7" y="121.4">GND</text>
<text x="259.5" y="120.3">39</text>
<text x="160.2" y="168">18</text>
<text x="250.7" y="166.2">GND</text>
<text x="259.5" y="164.4">28</text>
<text x="165.1" y="169.4">GND</text>
<text x="379.2" y="190.5">1</text>
<text x="347.5" y="197.6">1</text>
<text x="379.2" y="194.1">2</text>
<text x="347.5" y="201.1">2</text>
<text x="380.5" y="206.8">1</text>
<text x="291.3" y="213.8">GND</text>
<text x="300" y="212.1">5</text>
<text x="338.7" y="215.2">1</text>
<text x="380.5" y="210.3">2</text>
<text x="338.7" y="218.8">2</text>
</g>
<g font-size="3.2" fill="#00f">
<text x="324.1" y="33.9">1</text>
<text x="327.6" y="35.7">A0</text>
<text x="324.1" y="37.4">2</text>
<text x="324.1" y="41">3</text>
<text x="327.6" y="39.2">A1</text>
<text x="341.1" y="39.2">WP</text>
<text x="347.7" y="41">6</text>
<text x="347.7" y="37.4">7</text>
<text x="327.6" y="42.7">A2</text>
<text x="339.4" y="46.2">SDA</text>
<text x="340" y="42.7">SCL</text>
<text x="347.7" y="44.5">5</text>
<text x="324.1" y="63.9">1</text>
<text x="327.6" y="65.7">X1</text>
<text x="324.1" y="67.4">2</text>
<text x="324.1" y="70.9">3</text>
<text x="327.6" y="69.2">X2</text>
<text x="337.2" y="69.2">SQW/OUT</text>
<text x="354.7" y="70.9">6</text>
<text x="354.7" y="67.4">7</text>
<text x="327.6" y="72.7">VBAT</text>
<text x="346.5" y="76.2">SDA</text>
<text x="347.1" y="72.7">SCL</text>
<text x="354.7" y="74.5">5</text>
<text x="161.9" y="102.7">1</text>
<text x="161.9" y="106.2">2</text>
<text x="165.3" y="104.5">(PCINT13/ICP3/MOSI)PB5</text>
<text x="165.3" y="108">(PCINT14/OC3A/MISO)PB6</text>
<text x="214.9" y="107.3">PB3(AIN1/OC0A7PCINT11)</text>
<text x="216.4" y="103.8">PB4(#SS/OC0B/PCINT12)</text>
<text x="259.5" y="102.7">44</text>
<text x="259.5" y="106.2">43</text>
<text x="161.9" y="109.7">3</text>
<text x="161.9" y="113.3">4</text>
<text x="165.3" y="111.5">(PCINT15/OC3B/SCK)PB7</text>
<text x="216.7" y="110.8">PB2(AIN0/INT2/PCINT10)</text>
<text x="259.5" y="109.7">42</text>
<text x="259.5" y="113.3">41</text>
<text x="165.3" y="115">#RESET</text>
<text x="221.7" y="117.9">PB0(XCK0/T0/PCINT8)</text>
<text x="222.1" y="114.3">PB1(T1/CLK0/PCINT9)</text>
<text x="259.5" y="116.8">40</text>
<text x="161.9" y="123.9">7</text>
<text x="165.3" y="125.6">XTAL2</text>
<text x="161.9" y="127.4">8</text>
<text x="161.9" y="130.9">9</text>
<text x="165.3" y="129.2">XTAL1</text>
<text x="226.9" y="128.4">PA0(ADC0/PCINT0)</text>
<text x="226.9" y="132">PA1(ADC1/PCINT1)</text>
<text x="259.5" y="127.4">37</text>
<text x="259.5" y="130.9">36</text>
<text x="159.8" y="134.4">10</text>
<text x="159.8" y="138">11</text>
<text x="165.3" y="132.7">(PCINT24/RXD0/T3*)PD0</text>
<text x="165.3" y="136.2">(PCINT25/TXD0)PD1</text>
<text x="226.9" y="135.5">PA2(ADC2/PCINT2)</text>
<text x="259.5" y="134.4">35</text>
<text x="259.5" y="138">34</text>
<text x="165.3" y="139.7">(PCINT26/RXD1/INT0)PD2</text>
<text x="226.9" y="139">PA3(ADC3/PCINT3)</text>
<text x="160.2" y="146.8">12</text>
<text x="165.1" y="148.2">(PCINT27/TXD1/INT1)PD3</text>
<text x="226.9" y="148.6">PA4(ADC4/PCINT4)</text>
<text x="259.5" y="146.8">33</text>
<text x="160.2" y="150.3">13</text>
<text x="160.2" y="153.8">14</text>
<text x="165.1" y="151.7">(PCINT28/XCK1/OC1B)PD4</text>
<text x="165.1" y="155.3">(PCINT29/OC1A)PD5</text>
<text x="226.9" y="152.1">PA5(ADC5/PCINT5)</text>
<text x="226.9" y="155.6">PA6(ADC6/PCINT6)</text>
<text x="259.5" y="150.3">32</text>
<text x="259.5" y="153.8">31</text>
<text x="160.2" y="157.4">15</text>
<text x="160.2" y="160.9">16</text>
<text x="165.1" y="158.8">(PCINT30/OC2B/ICP)PD6</text>
<text x="226.9" y="159.1">PA7(ADC7/PCINT7)</text>
<text x="259.5" y="157.4">30</text>
<text x="259.5" y="160.9">29</text>
<text x="165.1" y="162.3">(PCINT31/OC2A)PD7</text>
<text x="249.8" y="162.7">AREF</text>
<text x="160.2" y="171.5">19</text>
<text x="165.1" y="172.9">(PCINT16/SCL)PC0</text>
<text x="222.8" y="173.2">PC7(TOSC2/PCINT23)</text>
<text x="259.5" y="171.5">26</text>
<text x="160.2" y="175">20</text>
<text x="160.2" y="178.5">21</text>
<text x="165.1" y="176.4">(PCINT17/SDA)PC1</text>
<text x="165.1" y="180">(PCINT18/TCK)PC2</text>
<text x="222.8" y="176.8">PC6(TOSC1/PCINT22)</text>
<text x="259.5" y="175">25</text>
<text x="259.5" y="178.5">24</text>
<text x="160.2" y="182.1">22</text>
<text x="165.1" y="183.5">(PCINT19/TMS)PC3</text>
<text x="226.8" y="183.8">PC4(TDO/PCINT20)</text>
<text x="228" y="180.3">PC5(TDI/PCINT21)</text>
<text x="259.5" y="182.1">23</text>
<text x="276.5" y="201.5">1</text>
<text x="280" y="203.2">RO</text>
<text x="276.5" y="205">2</text>
<text x="276.5" y="208.5">3</text>
<text x="280" y="206.8">RE</text>
<text x="296.4" y="206.8">B</text>
<text x="300" y="208.5">6100R</text>
<text x="300" y="205">7100R</text>
<text x="276.5" y="212.1">4</text>
<text x="280" y="210.3">DE</text>
<text x="280" y="213.8">DI</text>
<text x="296.4" y="210.3">A</text>
<text x="352.4" y="217.7" transform="rotate(-90 352.4 217.7)">2</text>
<text x="366.5" y="217.7" transform="rotate(-90 366.5 217.7)">1</text>
<text x="154.1" y="227.4">1</text>
<text x="164.8" y="227.4">2</text>
<text x="154.1" y="231">3</text>
<text x="164.8" y="231">4</text>
<text x="154.1" y="234.5">5</text>
<text x="154.1" y="238">7</text>
<text x="164.8" y="234.5">6</text>
<text x="164.8" y="238">8</text>
<text x="154.1" y="241.5">9</text>
<text x="154.1" y="245.1">11</text>
<text x="162.8" y="241.5">10</text>
<text x="162.8" y="245.1">12</text>
<text x="359.5" y="240.9" transform="rotate(-90 359.5 240.9)">3</text>
<text x="154.1" y="248.6">13</text>
<text x="162.8" y="248.6">14</text>
<text x="154.1" y="252.1">15</text>
<text x="154.1" y="255.7">17</text>
<text x="162.8" y="252.1">16</text>
<text x="162.8" y="255.7">18</text>
<text x="154.1" y="259.2">19</text>
<text x="154.1" y="262.7">21</text>
<text x="162.8" y="259.2">20</text>
<text x="162.8" y="262.7">22</text>
<text x="154.1" y="266.2">23</text>
<text x="154.1" y="269.8">25</text>
<text x="162.8" y="266.2">24</text>
<text x="162.8" y="269.8">26</text>
</g>
<g font-size="3.2" fill="#f00">
<text x="339.6" y="35.7">VCC</text>
<text x="347.7" y="33.9">8</text>
<text x="346.6" y="65.7">VCC</text>
<text x="354.7" y="63.9">8</text>
<text x="161.9" y="116.8">5</text>
<text x="165.3" y="118.6">VCC</text>
<text x="251.4" y="124.9">VCC</text>
<text x="259.5" y="123.9">38</text>
<text x="160.2" y="164.4">17</text>
<text x="165.1" y="165.8">VCC</text>
<text x="259.5" y="168">27</text>
<text x="249.2" y="169.7">AVCC</text>
<text x="292" y="203.2">VCC</text>
<text x="300" y="201.5">8</text>
</g>
<text font-size="1.8" fill="#00f" x="309.9" y="68.8">Body Gnd</text>
</svg>
